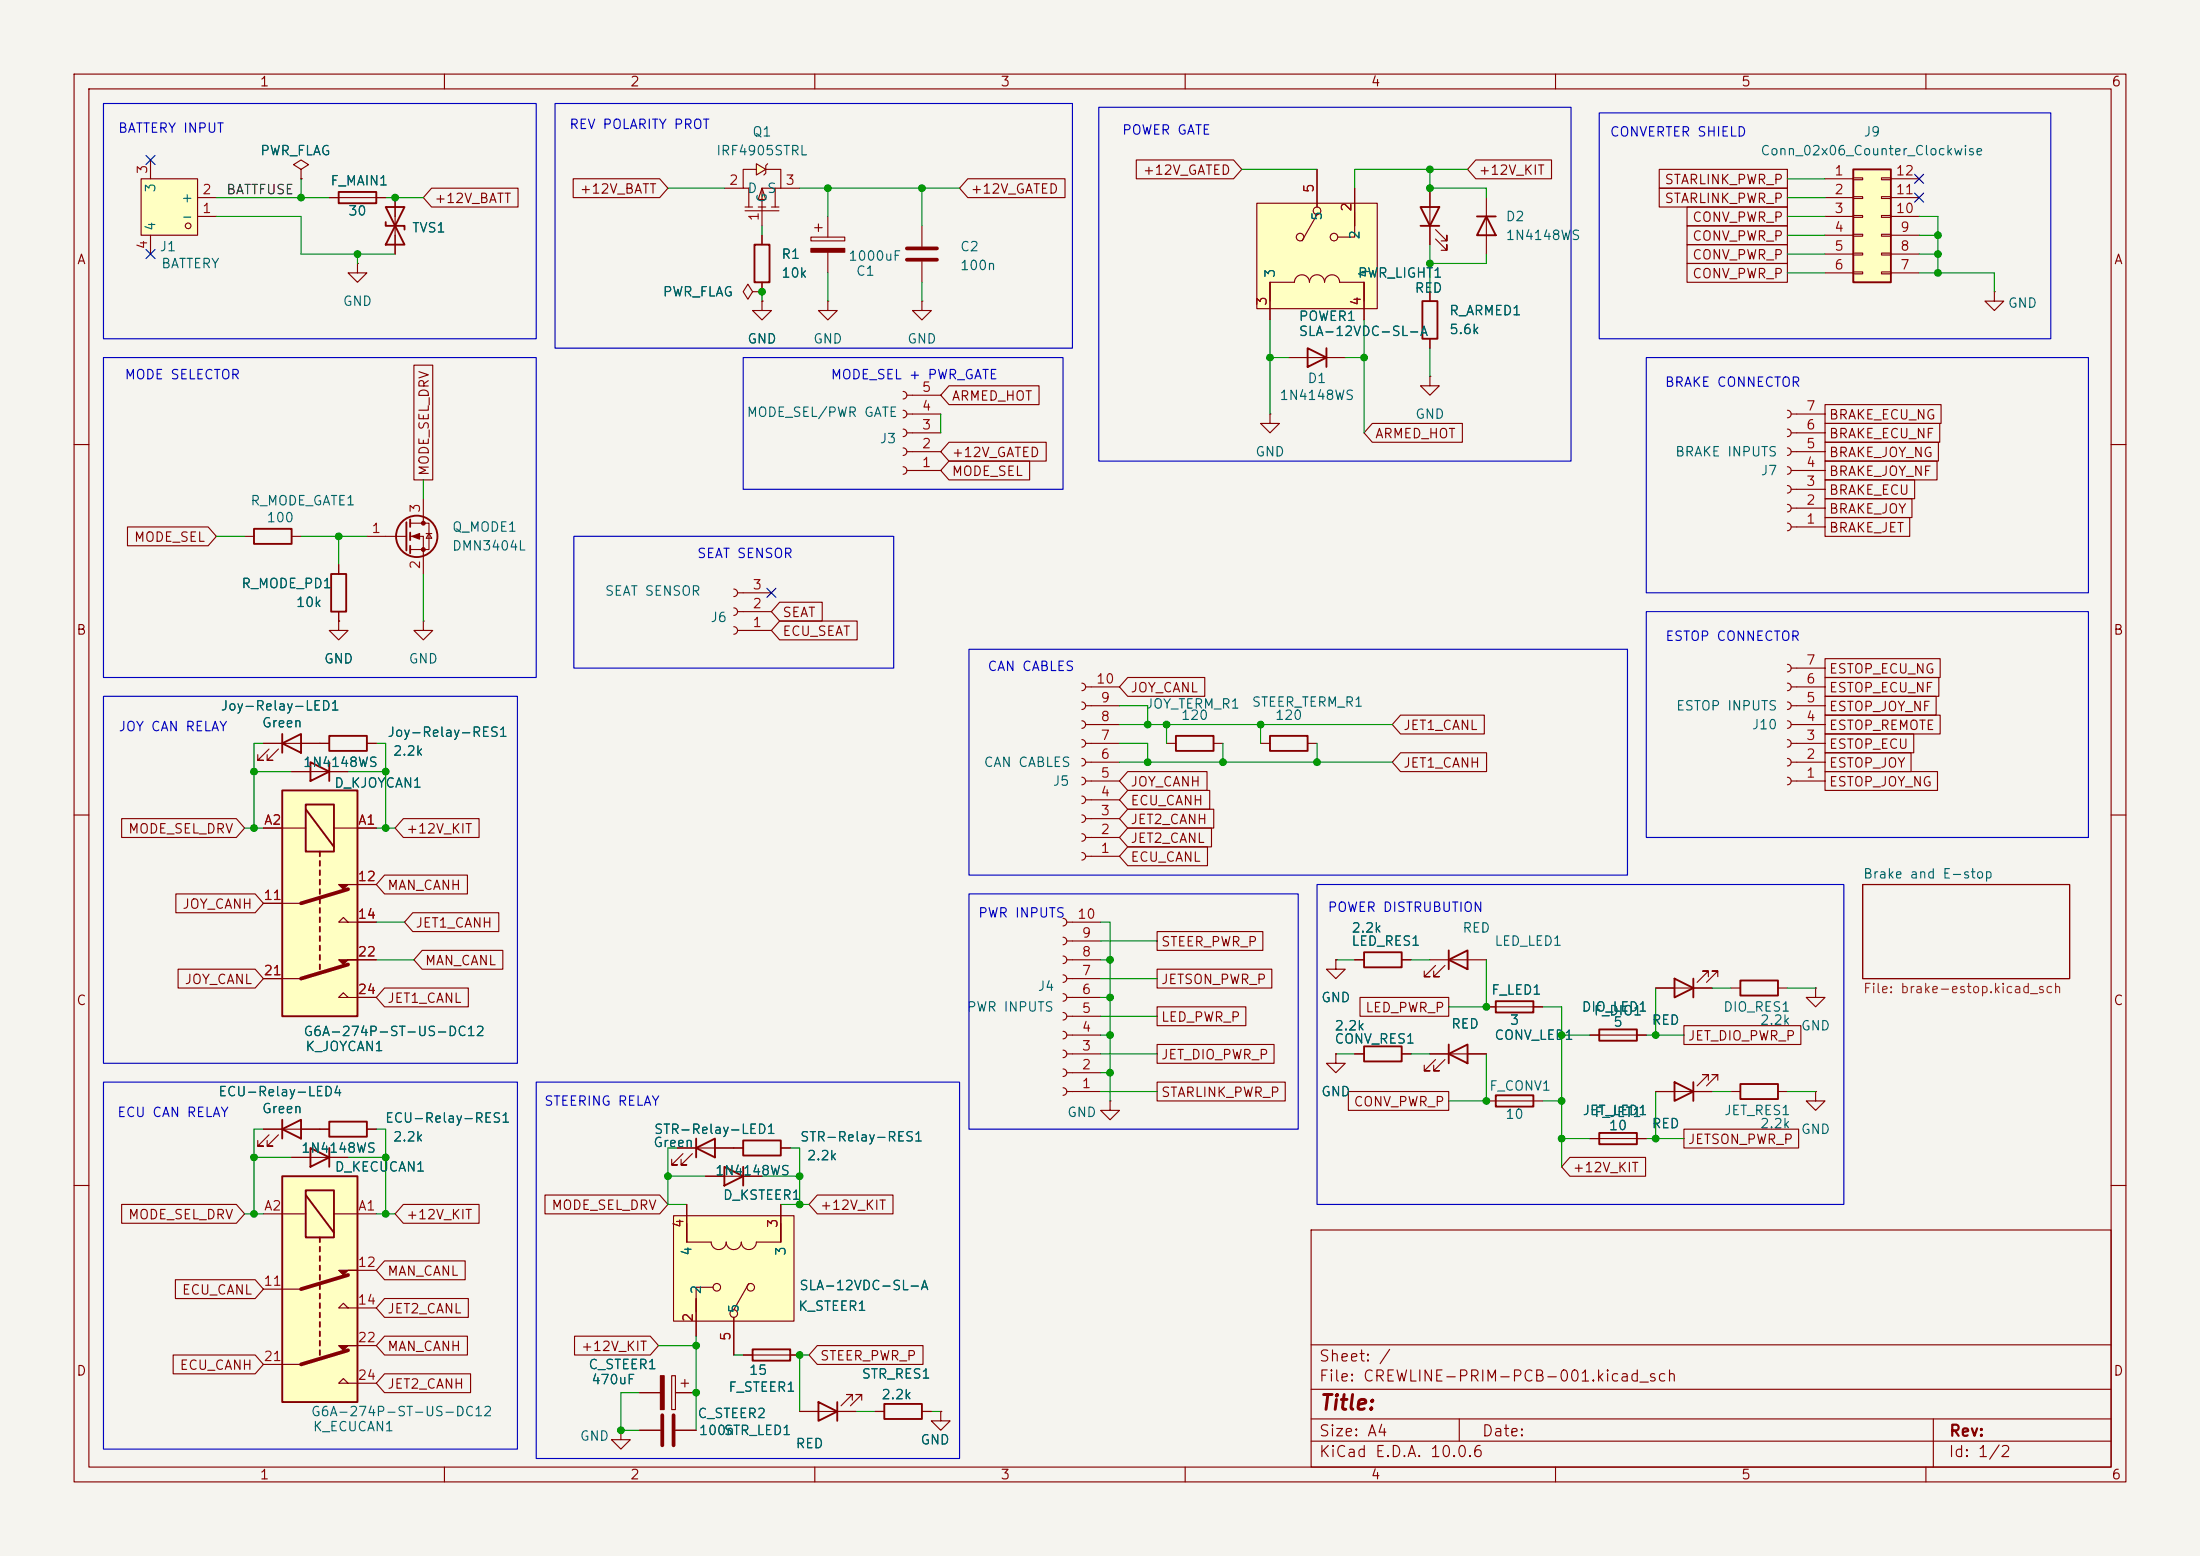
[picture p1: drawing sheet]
<svg xmlns="http://www.w3.org/2000/svg" width="297mm" height="210mm" viewBox="0 0 297 210" stroke-linecap="round" stroke-linejoin="round" font-family="sans-serif">
<path d="M0 0h297v210h-297z" fill="#f5f4ef" stroke="#f5f4ef" stroke-width=".14"/>
<g fill="none" stroke="#840000" stroke-width=".15">
<path d="M10 10h277v190h-277zM12 12h273v186h-273zM60 10v2M110 10v2M160 10v2M210 10v2M260 10v2M193 39.4v1.2M171.4 55.9v1.3h1.3l-1.3 1.2-1.2-1.2h1.2M171.4 55.9h.1M174 48.3h7.6M193 50.8v1.3h1.3l-1.3 1.2-1.2-1.2h1.2"/>
<path d="M193 50.8h.1M193 45.7v1.3M241.3 57.9a.51 .51 0 0 1 .5 .5 .51 .51 0 0 1-.5 .5M241.3 55.4a.51 .51 0 0 1 .5 .5 .51 .51 0 0 1-.5 .5M241.8 58.4h4.6M241.8 55.9h4.6M10 60h2M241.3 70.6a.51 .51 0 0 1 .5 .5 .51 .51 0 0 1-.5 .5M241.3 68.1a.51 .51 0 0 1 .5 .5 .51 .51 0 0 1-.5 .5M241.3 65.5a.51 .51 0 0 1 .5 .5 .51 .51 0 0 1-.5 .5M241.3 63a.51 .51 0 0 1 .5 .5 .51 .51 0 0 1-.5 .5M241.3 60.5a.51 .51 0 0 1 .5 .5 .51 .51 0 0 1-.5 .5"/>
<path d="M241.8 71.1h4.6M241.8 68.6h4.6M241.8 66h4.6M241.8 63.5h4.6M241.8 61h4.6M285 60h2M10 110h2M43.2 100.3h1.2M49.5 100.3h1.3M251.5 119.4h27.9v12.7h-27.9zM285 110h2M223.5 133.4h7.6"/>
<path d="M230.6 131.8v-.7h-.7h.7l-1.5 1.5M231.9 131.8v-.7h-.8h.8l-1.5 1.5M180.3 142.2v1.3h1.3l-1.3 1.3-1.2-1.3h1.2M180.3 142.2h.1M214.6 153.7h7.6M223.5 147.3h7.6M230.6 145.8v-.8h-.7h.7l-1.5 1.6M231.9 145.8v-.8h-.8h.8l-1.5 1.6M233.7 147.3h1.2M240 147.3h1.3M245.1 147.3v1.3h1.3l-1.3 1.3-1.3-1.3h1.3M245.1 147.3h.1"/>
<path d="M10 160h2M177 166h108v32h-108zM285 160h2M60 198v2M110 198v2M160 198v2M177 194.5h108M177 191.5h108M177 187.5h108M177 181.5h108M197 191.5v3M210 198v2"/>
<path d="M260 198v2M261 191.5v6.5"/>
</g>
<path d="M176.5 47l2.6 1.3-2.6 1.2zM179.1 47v2.5M192 40.6h2.1v5.1h-2.1zM44.4 99.3h5.1v2h-5.1zM226.1 132.1l2.5 1.3-2.5 1.2zM228.6 132.1v2.5M215.9 152.9h5.1v1.5h-5.1zM226.1 146.1l2.5 1.2-2.5 1.3zM228.6 146.1v2.5M234.9 146.3h5.1v2h-5.1z" fill="none" stroke="#840000" stroke-width=".25"/>
<path d="M38.1 158.8h10.2v30.4h-10.2z" fill="#ffffc2"/>
<g fill="none" stroke="#840000" stroke-width=".25">
<path d="M158.7 99.3h5.1v2h-5.1zM195.6 129.5l2.5-1.2v2.5zM195.6 128.3v2.5M201.9 135.1h5.1v1.6h-5.1zM38.1 158.8h10.2v30.4h-10.2zM38.1 152.4l2.5-1.3v2.6zM38.1 151.1v2.6M41.9 154.9l2.5 1.3-2.5 1.3zM44.4 154.9v2.6M195.6 142.2l2.5-1.2v2.5zM195.6 141v2.5M201.9 147.8h5.1v1.6h-5.1z"/>
<path d="M41.3 160.7h3.8v6.3h-3.8zM41.3 161.3l3.8 5.1M43.2 167v.6M43.2 168.3v.6M43.2 169.5v.7M43.2 170.8v.7M43.2 172.1v.6M43.2 173.4v.6M43.2 174.6v.7M43.2 175.9v.6M43.2 177.2v.6M43.2 178.4v.7"/>
<path d="M43.2 179.7v.6M43.2 181v.6M43.2 182.2v.7M101.6 182.1h5.1v1.5h-5.1zM119.4 189.5h5.1v2h-5.1z"/>
</g>
<g fill="none" stroke="#840000" stroke-width=".15">
<path d="M157.5 100.3h1.2M163.8 100.3h1.3M193 129.5h7.7M193.8 130.3l-1.5 1.5h.7h-.7v-.7M195.1 130.3l-1.6 1.5h.8h-.8v-.7M200.7 135.9h7.6M35.6 152.4h7.6M36.3 153.2l-1.5 1.5h.8h-.8v-.8M37.6 153.2l-1.5 1.5h.7h-.7v-.8M39.4 156.2h7.6M193 142.2h7.7M193.8 143l-1.5 1.5h.7h-.7v-.7"/>
<path d="M195.1 143l-1.6 1.5h.8h-.8v-.7M200.7 148.6h7.6M35.6 163.8h5.7M35.6 174h5M45.1 163.8h5.7M47 176.5l-.6-.6-.7 .6h5.1M48.3 171.5h2.5M35.6 184.2h5M47 186.7l-.6-.6-.7 .6h5.1M48.3 181.6h2.5M86.4 188h2.8M90.7 185.7h.5v4.5h-.5z"/>
<path d="M91.2 188h2.8M91.9 186.7h1.1M92.5 186.2v1M100.3 182.9h7.6M118.1 190.5h1.3M124.5 190.5h1.2M127 190.5v1.3h1.3l-1.3 1.2-1.3-1.2h1.3M127 190.5h.1"/>
</g>
<g fill="#840000" stroke="#840000" stroke-width=".15">
<path d="M45.7 171.5h2.6h-1.3l-.6 .6z"/>
<path d="M45.7 181.6h2.6h-1.3l-.6 .6z"/>
<path d="M89.2 185.7h.5v4.5h-.5z"/>
</g>
<path d="M47 172.1l-6.4 1.9M47 182.2l-6.4 2" fill="none" stroke="#840000" stroke-width=".51"/>
<path d="M90.9 164.1h16.3v14.2h-16.3z" fill="#ffffc2"/>
<g fill="none" stroke="#840000" stroke-width=".15">
<path d="M214.6 139.7h7.6M91.4 154.9h7.7M92.2 155.7l-1.5 1.5h.7h-.7v-.7M93.5 155.7l-1.6 1.5h.8h-.8v-.7M95.2 158.8h7.7M90.9 164.1h16.3v14.2h-16.3zM92.7 165.1v2.5h3.3a1.01 1.01 0 0 0 1 1.1 1.01 1.01 0 0 0 1-1.1 1.02 1.02 0 0 0 1.1 1.1 1.02 1.02 0 0 0 1-1.1 1.01 1.01 0 0 0 1 1.1 1.01 1.01 0 0 0 1-1.1h3.3v-2.5M92.7 162.6v5M94 175.3v5M96.3 173.7h-2.3v3.3M99.1 177.8v5.1M101.1 173.2l-2 3.6"/>
<path d="M105.4 162.6v5"/>
<circle cx="96.8" cy="173.7" r=".51"/>
<circle cx="99.1" cy="177.3" r=".51"/>
<circle cx="101.4" cy="173.7" r=".51"/>
</g>
<path d="M215.9 138.9h5.1v1.6h-5.1zM94 154.9l2.5-1.2v2.5zM94 153.7v2.5M97.8 157.5l2.5 1.3-2.5 1.2zM100.3 157.5v2.5" fill="none" stroke="#840000" stroke-width=".25"/>
<path d="M169.7 27.4h16.2v14.3h-16.2z" fill="#ffffc2"/>
<g fill="none" stroke="#840000" stroke-width=".15">
<path d="M169.7 27.4h16.2v14.3h-16.2zM171.4 38.1v5.1M177.8 29l-2 3.5M177.8 22.9v5M182.9 28.7v3.3h-2.3M182.9 25.4v5.1M184.1 38.1v5.1M193 25.4v7.6M193.8 32.3l1.5 1.5v-.8v.8h-.7M193.8 31l1.5 1.5v-.7v.7h-.7M121.9 57.9a.51 .51 0 0 1 .5 .5 .51 .51 0 0 1-.5 .5M121.9 55.4a.51 .51 0 0 1 .5 .5 .51 .51 0 0 1-.5 .5"/>
<path d="M121.9 52.8a.51 .51 0 0 1 .5 .5 .51 .51 0 0 1-.5 .5M122.4 58.4h4.6M122.4 55.9h4.6M122.4 53.3h4.6M171.4 40.6v-2.5h3.3a1.01 1.01 0 0 1 1.1-1 1.01 1.01 0 0 1 1 1 1.02 1.02 0 0 1 1-1 1.02 1.02 0 0 1 1 1 1.01 1.01 0 0 1 1-1 1.01 1.01 0 0 1 1.1 1h3.2v2.5M121.9 63a.51 .51 0 0 1 .5 .5 .51 .51 0 0 1-.5 .5M121.9 60.5a.51 .51 0 0 1 .5 .5 .51 .51 0 0 1-.5 .5M122.4 63.5h4.6M122.4 61h4.6M146 99.8a.51 .51 0 0 1 .6 .5 .51 .51 0 0 1-.6 .5M146 97.3a.51 .51 0 0 1 .6 .5 .51 .51 0 0 1-.6 .5M146 94.7a.51 .51 0 0 1 .6 .6 .51 .51 0 0 1-.6 .5"/>
<path d="M146 92.2a.51 .51 0 0 1 .6 .5 .51 .51 0 0 1-.6 .5M146.6 97.8h4.5M146.6 95.3h4.5M146.6 92.7h4.5M241.3 99.8a.51 .51 0 0 1 .5 .5 .51 .51 0 0 1-.5 .5M241.3 97.3a.51 .51 0 0 1 .5 .5 .51 .51 0 0 1-.5 .5M241.3 94.7a.51 .51 0 0 1 .5 .6 .51 .51 0 0 1-.5 .5M241.3 92.2a.51 .51 0 0 1 .5 .5 .51 .51 0 0 1-.5 .5M241.3 89.7a.51 .51 0 0 1 .5 .5 .51 .51 0 0 1-.5 .5M241.8 97.8h4.6M241.8 95.3h4.6M241.8 92.7h4.6"/>
<path d="M241.8 90.2h4.6M35.6 100.3h7.6M36.3 101.1l-1.5 1.5h.8h-.8v-.7M37.6 101.1l-1.5 1.5h.7h-.7v-.7M146 115.1a.51 .51 0 0 1 .6 .5 .51 .51 0 0 1-.6 .5M146 112.5a.51 .51 0 0 1 .6 .5 .51 .51 0 0 1-.6 .5M146 110a.51 .51 0 0 1 .6 .5 .51 .51 0 0 1-.6 .5M146 107.4a.51 .51 0 0 1 .6 .6 .51 .51 0 0 1-.6 .5M146 104.9a.51 .51 0 0 1 .6 .5 .51 .51 0 0 1-.6 .5M146 102.4a.51 .51 0 0 1 .6 .5 .51 .51 0 0 1-.6 .5M146.6 100.3h4.5M146.6 115.6h4.5"/>
<path d="M146.6 113h4.5M146.6 110.5h4.5M146.6 108h4.5M146.6 105.4h4.5M146.6 102.9h4.5M170.2 100.3h1.2M176.5 100.3h1.3M241.3 104.9a.51 .51 0 0 1 .5 .5 .51 .51 0 0 1-.5 .5M241.3 102.4a.51 .51 0 0 1 .5 .5 .51 .51 0 0 1-.5 .5M241.8 100.3h4.6M241.8 105.4h4.6M241.8 102.9h4.6"/>
<path d="M143.5 139.2a.51 .51 0 0 1 .5 .5 .51 .51 0 0 1-.5 .5M143.5 136.7a.51 .51 0 0 1 .5 .5 .51 .51 0 0 1-.5 .5M143.5 134.1a.51 .51 0 0 1 .5 .5 .51 .51 0 0 1-.5 .5M143.5 131.6a.51 .51 0 0 1 .5 .5 .51 .51 0 0 1-.5 .5M143.5 129a.51 .51 0 0 1 .5 .5 .51 .51 0 0 1-.5 .5M143.5 126.5a.51 .51 0 0 1 .5 .5 .51 .51 0 0 1-.5 .5M143.5 124a.51 .51 0 0 1 .5 .5 .51 .51 0 0 1-.5 .5M144 129.5h4.6M144 139.7h4.6M144 137.2h4.6M144 134.6h4.6M144 132.1h4.6"/>
<path d="M144 127h4.6M144 124.5h4.6M182.9 129.5h1.2M189.2 129.5h1.3M99.1 154.9h1.2M105.4 154.9h1.3M143.5 146.8a.51 .51 0 0 1 .5 .5 .51 .51 0 0 1-.5 .5M143.5 144.3a.51 .51 0 0 1 .5 .5 .51 .51 0 0 1-.5 .5M143.5 141.7a.51 .51 0 0 1 .5 .5 .51 .51 0 0 1-.5 .5M144 147.3h4.6M144 144.8h4.6M144 142.2h4.6"/>
<path d="M107.9 190.5h7.7M115.1 189v-.8h-.8h.8l-1.6 1.5M116.3 189v-.8h-.7h.7l-1.5 1.5"/>
<circle cx="175.5" cy="32" r=".51"/>
<circle cx="177.8" cy="28.5" r=".51"/>
<circle cx="180.1" cy="32" r=".51"/>
</g>
<path d="M191.8 27.9h2.5l-1.3 2.6zM191.8 30.5h2.5M38.1 99.1v2.5M171.4 99.3h5.1v2h-5.1zM38.1 100.3l2.5-1.2v2.5zM184.1 128.5h5.1v2.1h-5.1zM100.3 153.9h5.1v2.1h-5.1zM110.5 189.2l2.5 1.3-2.5 1.3zM113 189.2v2.6" fill="none" stroke="#840000" stroke-width=".25"/>
<g fill="#ffffc2">
<path d="M102.9 25.4l.5 1.5h-1z"/>
<path d="M102.1 22.1l1.3 .8-1.3 .7z"/>
</g>
<g fill="none" stroke="#840000" stroke-width=".15">
<path d="M44.4 26.7h7.7M48.3 35.6v1.2h1.2l-1.2 1.3-1.3-1.3h1.3M48.3 35.6h.1M53.3 26.7v7.6M97.8 25.4h2.5M100.6 28.5h4.6M100.6 27.9h1M102.1 22.9h-1.8v2.5h.8v2.5M102.1 22.1l1.3 .8-1.3 .7zM102.4 27.9h1M102.9 25.4l.5 1.5h-1zM103.4 22.9h2v2.5"/>
<path d="M103.6 22.1l-.2 .3v1l-.3 .2M104.1 27.9h1.1M104.7 25.4v2.5M105.4 25.4h-2.5v5.1M105.4 25.4h2.5M124.5 30.5v2.8M124.5 35.3v2.8M102.9 40.6v1.3h1.2l-1.2 1.3-1.3-1.3h1.3M102.9 40.6h.1M124.5 40.6v1.3h1.2l-1.2 1.3-1.3-1.3h1.3M124.5 40.6h.1M45.7 76.2v1.3"/>
<path d="M49.5 72.4h5.4M55.4 70.6h2.5v3.6h-2.5M55.4 72.4h1.7v5.1M57.1 67.3v3.3M57.5 72h.8M57.9 72l.4 .6h-.8zM45.7 83.8v1.3h1.3l-1.3 1.3-1.3-1.3h1.3M45.7 83.8h.1M45.7 82.6v1.2M57.1 83.8v1.3h1.3l-1.3 1.3-1.2-1.3h1.2M57.1 83.8h.1M86.4 193h2.8"/>
<path d="M91.2 193h2.8"/>
</g>
<g fill="none" stroke="#840000" stroke-width=".25">
<path d="M45.7 25.9h5.1v1.5h-5.1zM52.1 27.9h2.5l-2.5 5.1h2.5zM52.1 30v.5h2.5v.5M44.7 77.5h2v5.1h-2zM54.9 70.5v3.8M55.4 70.1v1M55.4 71.9v1M55.4 73.7v1"/>
<circle cx="56.3" cy="72.4" r="2.79"/>
</g>
<g fill="#840000" stroke="#840000" stroke-width=".15">
<path d="M55.6 72.4l1-.4v.8z"/>
<circle cx="57.1" cy="70.6" r=".25"/>
<circle cx="57.1" cy="74.2" r=".25"/>
</g>
<path d="M122.4 33.5h4.1M122.4 35.1h4.1M89.4 191v4.1M90.9 191v4.1" fill="none" stroke="#840000" stroke-width=".51"/>
<path d="M19 24.1h7.7v7.7h-7.7z" fill="#ffffc2"/>
<g fill="none" stroke="#840000" stroke-width=".15">
<path d="M19 24.1h7.7v7.7h-7.7zM20.3 21.6v2.5M20.3 31.8v2.5M26.7 29.2h2.5M26.7 26.7h2.5M40.6 22.9l1.1-.7-1.1-.6-1 .6 1 .7v1.2M40.6 24.1h.1M200.7 26.7v7.6M269.2 39.4v1.2h1.3l-1.3 1.3-1.2-1.3h1.2M269.2 39.4h.1M33 72.4h1.3M39.4 72.4h1.2"/>
<path d="M99.1 79.5a.51 .51 0 0 1 .5 .5 .51 .51 0 0 1-.5 .5M99.1 84.6a.51 .51 0 0 1 .5 .5 .51 .51 0 0 1-.5 .5M99.1 82a.51 .51 0 0 1 .5 .6 .51 .51 0 0 1-.5 .5M99.6 85.1h4.5M99.6 82.6h4.5M99.6 80h4.5M39.4 104.1h7.6M233.7 133.4h1.2M240 133.4h1.3M43.2 152.4h1.2M49.5 152.4h1.3M182.9 142.2h1.2"/>
<path d="M189.2 142.2h1.3"/>
<circle cx="25.4" cy="30.5" r=".38"/>
</g>
<path d="M199.4 29.2h2.5M200.7 29.2l1.2 2.6h-2.5zM34.3 71.4h5.1v2h-5.1zM41.9 102.9l2.5 1.2-2.5 1.3zM44.4 102.9v2.5M234.9 132.3h5.1v2.1h-5.1zM44.4 151.4h5.1v2h-5.1zM184.1 141.2h5.1v2.1h-5.1z" fill="none" stroke="#840000" stroke-width=".25"/>
<path d="M250.2 22.9h5.1v15.2h-5.1z" fill="#ffffc2"/>
<path d="M250.2 22.9h5.1v15.2h-5.1z" fill="none" stroke="#840000" stroke-width=".25"/>
<g fill="none" stroke="#840000" stroke-width=".15">
<path d="M246.4 24.1h3.8M246.4 26.7h3.8M246.4 29.2h3.8M246.4 31.8h3.8M246.4 34.3h3.8M246.4 36.8h3.8M250.2 24h1.3v.3h-1.3zM250.2 26.5h1.3v.3h-1.3zM250.2 29.1h1.3v.2h-1.3zM250.2 31.6h1.3v.3h-1.3zM250.2 34.2h1.3v.2h-1.3zM250.2 36.7h1.3v.3h-1.3z"/>
<path d="M254 24h1.3v.3h-1.3zM254 26.5h1.3v.3h-1.3zM254 29.1h1.3v.2h-1.3zM254 31.6h1.3v.3h-1.3zM254 34.2h1.3v.2h-1.3zM254 36.7h1.3v.3h-1.3zM255.3 24.1h3.8M255.3 26.7h3.8M255.3 29.2h3.8M255.3 31.8h3.8M255.3 34.3h3.8M255.3 36.8h3.8"/>
<path d="M245.1 133.4v1.2h1.3l-1.3 1.3-1.3-1.3h1.3M245.1 133.4h.1"/>
</g>
<path d="M38.1 106.7h10.2v30.5h-10.2z" fill="#ffffc2"/>
<g fill="none" stroke="#840000" stroke-width=".25">
<path d="M101.9 33h2v5.1h-2zM38.1 106.7h10.2v30.5h-10.2zM41.3 108.6h3.8v6.3h-3.8zM41.3 109.2l3.8 5.1M43.2 114.9v.7M43.2 116.2v.6M43.2 117.5v.6M43.2 118.7v.7M43.2 120v.7M43.2 121.3v.6M43.2 122.6v.6M43.2 123.8v.7"/>
<path d="M43.2 125.1v.6M43.2 126.4v.6M43.2 127.6v.7M43.2 128.9v.6M43.2 130.2v.6"/>
</g>
<g fill="none" stroke="#840000" stroke-width=".15">
<path d="M40.6 24.1h.1M44.4 26.7h1.3M50.8 26.7h1.3M53.3 26.7v2.5M53.3 31.8v2.5M58.3 25.4h11.6v2.5h-11.6l-1.2-1.2zM77.4 24.1h11.7l1.1 1.3-1.1 1.3h-11.7zM101.6 39.4l-.6-1-.7 1 .7 1 .6-1h1.3M102.9 39.4h.1M102.9 31.8v1.2M102.9 38.1v1.3M109.5 32h4.5v.5h-4.5z"/>
<path d="M110 30.7h1M110.5 30.2v1M111.8 29.2v2.8M111.8 34v2.8M130.7 24.1h13.1v2.6h-13.1l-1.2-1.3zM153.4 21.6h13.1l1.1 1.3-1.1 1.2h-13.1zM171.4 38.1v5.1M177.8 22.9v5M182.9 25.4v5.1M184.1 38.1v5.1M193 25.4v2.5M193 30.5v2.5"/>
<path d="M193 39.4v1.2M199.2 21.6h10.3v2.5h-10.3l-1.1-1.2zM224 25.4h17.3v2.5h-17.3zM224 22.9h17.3v2.5h-17.3zM227.7 30.5h13.6v2.5h-13.6zM227.7 27.9h13.6v2.6h-13.6zM227.7 35.6h13.6v2.5h-13.6zM227.7 33h13.6v2.6h-13.6zM55.9 49.3h2.5v15.5h-2.5zM102.9 40.6h.1M111.8 40.6v1.3h1.2l-1.2 1.3-1.3-1.3h1.3M111.8 40.6h.1"/>
<path d="M128.1 59.7h13.1v2.5h-13.1l-1.1-1.2zM128.1 52.1h12.2v2.5h-12.2l-1.1-1.3zM185.3 57.1h12.1v2.6h-12.1l-1.2-1.3zM193 45.7v1.3M246.4 57.1h15.5v2.6h-15.5zM246.4 59.7h15.3v2.5h-15.3zM246.4 54.6h15.6v2.6h-15.6zM17.2 71.1h10.9l1.1 1.3-1.1 1.3h-10.9zM45.7 76.2v1.3M128.1 62.2h10.9v2.6h-10.9l-1.1-1.3zM246.4 69.8h11.4v2.6h-11.4zM246.4 62.2h15.1v2.6h-15.1z"/>
<path d="M246.4 67.3h11.7v2.6h-11.7zM246.4 64.8h12.1v2.5h-12.1zM45.7 83.8h.1M45.7 82.6v1.2M105.3 83.8h10.4v2.6h-10.4l-1.2-1.3zM105.3 81.3h5.7v2.5h-5.7l-1.2-1.2zM152.2 91.4h10.4v2.6h-10.4l-1.1-1.3zM189.1 96.5h11.3v2.6h-11.3l-1.1-1.3zM246.4 96.5h15.5v2.6h-15.5zM246.4 94h15v2.5h-15zM246.4 88.9h15.5v2.5h-15.5zM246.4 91.4h15.3v2.6h-15.3z"/>
<path d="M246.4 99.1h12v2.5h-12zM16.4 110.5h15.5l1.1 1.3-1.1 1.2h-15.5zM35.6 111.8h5.7M35.6 100.3h2.5M39.4 104.1h2.5M40.6 100.3h3.8M44.4 104.1h2.6M45.1 111.8h5.7M48.3 119.4h2.5M49.5 100.3h1.3M51.9 118.1h11.2v2.6h-11.2l-1.1-1.3zM54.5 110.5h10.2v2.5h-10.2l-1.2-1.2z"/>
<path d="M152.2 114.3h10.8v2.5h-10.8l-1.1-1.2zM152.2 104.1h10.7v2.6h-10.7l-1.1-1.3zM152.2 106.7h11.1v2.5h-11.1l-1.1-1.2zM152.2 111.8h11.4v2.5h-11.4l-1.1-1.3zM152.2 109.2h11.7v2.6h-11.7l-1.1-1.3zM189.1 101.6h11.6v2.5h-11.6l-1.1-1.2zM246.4 101.6h11.6v2.5h-11.6zM246.4 104.1h15.2v2.6h-15.2zM23.7 120.6h10.7l1.2 1.3-1.2 1.3h-10.7zM24 130.8h10.4l1.2 1.3-1.2 1.3h-10.4zM35.6 121.9h5M35.6 132.1h5"/>
<path d="M47 124.5l-.6-.7-.7 .7h5.1M47 134.6l-.6-.6-.7 .6h5.1M48.3 129.5h2.5M51.9 133.3h11.3v2.6h-11.3l-1.1-1.3zM55.7 123.2h11.6v2.5h-11.6l-1.1-1.2zM57 128.3h10.9v2.5h-10.9l-1.1-1.3zM156.2 130.8h15.5v2.6h-15.5zM156.2 125.7h14.3v2.6h-14.3zM156.2 135.9h12v2.5h-12zM180.3 129.5v1.3h1.3l-1.3 1.3-1.2-1.3h1.2M180.3 129.5h.1M182.9 129.5h1.2"/>
<path d="M183.6 134.6h12v2.6h-12zM189.2 129.5h1.3M200.7 135.9h1.2M207 135.9h1.3M214.6 139.7h1.3M221 139.7h1.2M223.5 133.4h2.6M227.3 138.4h15.8v2.6h-15.8zM228.6 133.4h2.5M35.6 152.4h2.5M39.4 156.2h2.5M40.6 152.4h3.8"/>
<path d="M44.4 156.2h2.6M49.5 152.4h1.3M91.4 154.9h2.6M95.2 158.8h2.6M96.5 154.9h3.8M100.3 158.8h2.6M105.4 154.9h1.3M149.9 148.6v1.3h-1.3l1.3 1.2 1.2-1.2h-1.2M149.9 148.6h.1M156.2 146h17.3v2.6h-17.3zM156.2 141h15.8v2.5h-15.8zM180.3 142.2h.1"/>
<path d="M182 147.3h13.6v2.6h-13.6zM182.9 142.2h1.2M189.2 142.2h1.3M193 142.2h2.6M198.1 142.2h2.6M211.9 156.2h10.3v2.6h-10.3l-1.1-1.3zM214.6 153.7h1.3M221 153.7h1.2M223.5 147.3h2.6M227.3 152.4h15.5v2.5h-15.5zM228.6 147.3h2.5M16.4 162.6h15.5l1.1 1.2-1.1 1.3h-15.5z"/>
<path d="M23.7 172.7h10.7l1.2 1.3-1.2 1.3h-10.7zM51.9 175.3h11.3v2.5h-11.3l-1.1-1.3zM51.9 170.2h10.9v2.5h-10.9l-1.1-1.2zM54.5 162.6h10.2v2.5h-10.2l-1.2-1.3zM73.6 161.3h15.5l1.1 1.3-1.1 1.2h-15.5zM92.7 162.6v5M94 175.3v5M99.1 177.8v5.1M105.4 162.6v5M110.3 161.3h10.3v2.5h-10.3l-1.1-1.2zM23.4 182.9h11l1.2 1.3-1.2 1.2h-11zM51.9 185.4h11.6v2.6h-11.6l-1.1-1.3z"/>
<path d="M51.9 180.3h11.2v2.6h-11.2l-1.1-1.3zM77.6 180.3h10.2l1.1 1.3-1.1 1.3h-10.2zM83.8 193v1.3h1.3l-1.3 1.3-1.3-1.3h1.3M83.8 193h.1M86.4 188h2.8M86.4 193h2.8M91.2 188h2.8M91.2 193h2.8M100.3 182.9h1.3M106.7 182.9h1.2M107.9 190.5h2.6M110.3 181.6h14.3v2.6h-14.3l-1.1-1.3z"/>
<path d="M113 190.5h2.6M118.1 190.5h1.3M124.5 190.5h1.2M127 190.5h.1"/>
</g>
<g fill="#840000" stroke="#840000" stroke-width=".15">
<path d="M45.7 119.4h2.6h-1.3l-.6 .6z"/>
<path d="M45.7 129.5h2.6h-1.3l-.6 .7z"/>
<path d="M109.5 33.5h4.5v.5h-4.5z"/>
</g>
<path d="M47 120l-6.4 1.9M47 130.2l-6.4 1.9" fill="none" stroke="#840000" stroke-width=".51"/>
<g fill="none" stroke="#009600" stroke-width=".15">
<path d="M29.2 29.2h11.4v5.1h12.7M29.2 26.7h15.2M40.6 24.1v2.6M48.3 34.3v1.3M52.1 26.7h5M90.2 25.4h7.6M102.9 30.5v1.3M102.9 39.4v1.2M107.9 25.4h21.6M111.8 25.4v3.8M111.8 36.8v3.8M124.5 25.4v5.1"/>
<path d="M124.5 38.1v2.5M167.6 22.9h10.2M193 22.9v2.5h7.7v1.3M193 33v6.4M198.1 22.9h-15.2v2.5M200.7 34.3v1.3h-7.7M241.3 34.3h5.1M241.3 26.7h5.1M241.3 29.2h5.1M241.3 31.8h5.1M241.3 36.8h5.1M241.3 24.1h5.1"/>
<path d="M259.1 34.3h2.5M259.1 29.2h2.5v7.6M259.1 31.8h2.5M259.1 36.8h10.1v2.6M127 55.9v2.5M171.4 48.3h2.6M171.4 43.2v12.7M181.6 48.3h2.5M184.1 43.2v15.2M193 47v3.8M29.2 72.4h3.8M40.6 72.4h8.9"/>
<path d="M45.7 72.4v3.8M57.1 64.8v2.5M57.1 77.5v6.3M151.1 95.3h3.8v2.5M151.1 97.8h36.9M157.5 97.8v2.5M170.2 97.8v2.5M33 111.8h2.6M34.3 104.1h5.1M35.6 100.3h-1.3v11.5M47 104.1h5.1M50.8 100.3h1.3v11.5"/>
<path d="M50.8 111.8h2.5M151.1 100.3h3.8v2.6M151.1 102.9h36.9M165.1 100.3v2.6M177.8 100.3v2.6M50.8 129.5h5.1M50.8 124.5h3.8M148.6 129.5h1.3M148.6 124.5h1.3v24.1M148.6 139.7h1.3M148.6 132.1h7.6M148.6 137.2h7.6"/>
<path d="M148.6 134.6h1.3M148.6 127h7.6M180.3 129.5h2.6M190.5 129.5h2.5M200.7 129.5v6.4h-5.1M208.3 135.9h2.5v21.6M210.8 139.7h3.8M222.2 139.7h5.1M223.5 133.4v6.3M231.1 133.4h2.6M241.3 133.4h3.8M34.3 156.2h5.1"/>
<path d="M35.6 152.4h-1.3v11.4M47 156.2h5.1M50.8 152.4h1.3v11.4M90.2 158.8h5M91.4 154.9h-1.2v7.7h2.5M102.9 158.8h5M106.7 154.9h1.2v7.7M148.6 142.2h7.6M148.6 144.8h1.3M148.6 147.3h7.6M180.3 142.2h2.6M190.5 142.2h2.5"/>
<path d="M200.7 142.2v6.4h-5.1M208.3 148.6h2.5M210.8 153.7h3.8M222.2 153.7h5.1M223.5 147.3v6.4M231.1 147.3h2.6M241.3 147.3h3.8M33 163.8h2.6M50.8 163.8h2.5M105.4 162.6h3.8M86.4 188h-2.6v5h2.6M88.9 181.6h5.1"/>
<path d="M94 180.3v12.7M99.1 182.9h1.2M109.2 182.9h-1.3v7.6M115.6 190.5h2.5M125.7 190.5h1.3"/>
</g>
<path d="M19.7 33.7l1.2 1.2M19.7 21l1.2 1.2M20.9 33.7l-1.2 1.2M20.9 21l-1.2 1.2M258.5 26.1l1.2 1.2M258.5 23.5l1.2 1.2M259.7 26.1l-1.2 1.2M259.7 23.5l-1.2 1.2M103.5 79.4l1.2 1.2M104.7 79.4l-1.2 1.2" fill="none" stroke="#000084" stroke-width=".15"/>
<g fill="none" stroke="#0000c2" stroke-width=".15">
<path d="M14 14h58.4v31.7h-58.4zM74.9 14h69.9v33h-69.9zM148.3 14.5h63.8v47.7h-63.8zM215.9 15.2h61v30.5h-61zM14 48.3h58.4v43.1h-58.4zM100.3 48.3h43.2v17.7h-43.2zM222.2 48.3h59.7v31.7h-59.7zM77.5 72.4h43.1v17.8h-43.1zM14 94h55.8v49.5h-55.8zM130.8 87.6h88.9v30.5h-88.9zM222.2 82.6h59.7v30.4h-59.7zM177.8 119.4h71.1v43.2h-71.1z"/>
<path d="M130.8 120.7h44.5v31.7h-44.5zM14 146.1h55.8v49.5h-55.8zM72.4 146.1h57.1v50.8h-57.1z"/>
</g>
<g fill="#009600" stroke="#009600" stroke-width=".14">
<circle cx="149.9" cy="144.8" r=".46"/>
<circle cx="149.9" cy="134.6" r=".46"/>
<circle cx="149.9" cy="139.7" r=".46"/>
<circle cx="149.9" cy="129.5" r=".46"/>
<circle cx="223.5" cy="139.7" r=".46"/>
<circle cx="210.8" cy="139.7" r=".46"/>
<circle cx="200.7" cy="135.9" r=".46"/>
<circle cx="261.6" cy="31.8" r=".46"/>
<circle cx="261.6" cy="34.3" r=".46"/>
<circle cx="261.6" cy="36.8" r=".46"/>
<circle cx="200.7" cy="148.6" r=".46"/>
<circle cx="184.1" cy="48.3" r=".46"/>
<circle cx="171.4" cy="48.3" r=".46"/>
<circle cx="193" cy="22.9" r=".46"/>
<circle cx="193" cy="25.4" r=".46"/>
<circle cx="193" cy="35.6" r=".46"/>
<circle cx="154.9" cy="97.8" r=".46"/>
<circle cx="154.9" cy="102.9" r=".46"/>
<circle cx="165.1" cy="102.9" r=".46"/>
<circle cx="177.8" cy="102.9" r=".46"/>
<circle cx="157.5" cy="97.8" r=".46"/>
<circle cx="170.2" cy="97.8" r=".46"/>
<circle cx="210.8" cy="153.7" r=".46"/>
<circle cx="210.8" cy="148.6" r=".46"/>
<circle cx="223.5" cy="153.7" r=".46"/>
<circle cx="45.7" cy="72.4" r=".46"/>
<circle cx="48.3" cy="34.3" r=".46"/>
<circle cx="124.5" cy="25.4" r=".46"/>
<circle cx="111.8" cy="25.4" r=".46"/>
<circle cx="102.9" cy="39.4" r=".46"/>
<circle cx="90.2" cy="158.8" r=".46"/>
<circle cx="34.3" cy="156.2" r=".46"/>
<circle cx="52.1" cy="156.2" r=".46"/>
<circle cx="52.1" cy="163.8" r=".46"/>
<circle cx="34.3" cy="163.8" r=".46"/>
<circle cx="34.3" cy="104.1" r=".46"/>
<circle cx="34.3" cy="111.8" r=".46"/>
<circle cx="52.1" cy="104.1" r=".46"/>
<circle cx="52.1" cy="111.8" r=".46"/>
<circle cx="94" cy="181.6" r=".46"/>
<circle cx="94" cy="188" r=".46"/>
<circle cx="107.9" cy="182.9" r=".46"/>
<circle cx="83.8" cy="193" r=".46"/>
<circle cx="107.9" cy="162.6" r=".46"/>
<circle cx="107.9" cy="158.8" r=".46"/>
<circle cx="40.6" cy="26.7" r=".46"/>
<circle cx="53.3" cy="26.7" r=".46"/>
</g>
<text font-size="2" fill="#840000" x="178" y="190.8">Title:</text>
<g font-size="1.5" fill="#840000">
<text x="178" y="184.1">Sheet: /</text>
<text x="178" y="186.8">File: CREWLINE-PRIM-PCB-001.kicad_sch</text>
<text x="178" y="197">KiCad E.D.A. 10.0.6</text>
<text x="178" y="194.2">Size: A4</text>
<text x="200" y="194.2">Date:</text>
<text x="263" y="197">Id: 1/2</text>
<text x="263" y="194.2">Rev:</text>
</g>
<g font-size="1.3" fill="#840000">
<text x="35" y="12">1</text>
<text x="85" y="12">2</text>
<text x="135" y="12">3</text>
<text x="185" y="12">4</text>
<text x="235" y="12">5</text>
<text x="285" y="12">6</text>
<text x="154.2" y="23.9">+12V_GATED</text>
<text x="199.5" y="23.9">+12V_KIT</text>
<text x="58.6" y="27.7">+12V_BATT</text>
<text x="78.2" y="26.5">+12V_BATT</text>
<text x="130.9" y="26.5">+12V_GATED</text>
<text x="224.6" y="27.7">STARLINK_PWR_P</text>
<text x="224.6" y="25.2">STARLINK_PWR_P</text>
<text x="10.3" y="36">A</text>
<text x="228.4" y="32.8">CONV_PWR_P</text>
<text x="228.4" y="30.3">CONV_PWR_P</text>
<text x="228.4" y="35.3">CONV_PWR_P</text>
<text x="285.3" y="36">A</text>
<text x="228.4" y="37.9">CONV_PWR_P</text>
<text x="128.4" y="54.4">ARMED_HOT</text>
<text x="185.6" y="59.5">ARMED_HOT</text>
<text x="246.8" y="59.5">BRAKE_ECU_NF</text>
<text x="246.8" y="56.9">BRAKE_ECU_NG</text>
<text x="58.2" y="64.3" transform="rotate(-90 58.2 64.3)">MODE_SEL_DRV</text>
<text x="128.4" y="62">+12V_GATED</text>
<text x="128.4" y="64.6">MODE_SEL</text>
<text x="246.8" y="64.6">BRAKE_JOY_NF</text>
<text x="246.8" y="62">BRAKE_JOY_NG</text>
<text x="246.8" y="69.6">BRAKE_JOY</text>
<text x="246.8" y="67.1">BRAKE_ECU</text>
<text x="18" y="73.4">MODE_SEL</text>
<text x="246.8" y="72.2">BRAKE_JET</text>
<text x="105.5" y="83.6">SEAT</text>
<text x="10.2" y="86">B</text>
<text x="105.5" y="86.1">ECU_SEAT</text>
<text x="285.2" y="86">B</text>
<text x="152.5" y="93.8">JOY_CANL</text>
<text x="246.8" y="91.2">ESTOP_ECU_NG</text>
<text x="246.8" y="93.8">ESTOP_ECU_NF</text>
<text x="189.4" y="98.8">JET1_CANL</text>
<text x="246.8" y="98.8">ESTOP_REMOTE</text>
<text x="246.8" y="96.3">ESTOP_JOY_NF</text>
<text x="246.8" y="101.4">ESTOP_ECU</text>
<text x="152.5" y="106.5">JOY_CANH</text>
<text x="189.4" y="103.9">JET1_CANH</text>
<text x="246.8" y="103.9">ESTOP_JOY</text>
<text x="246.8" y="106.5">ESTOP_JOY_NG</text>
<text x="17.2" y="112.8">MODE_SEL_DRV</text>
<text x="54.7" y="112.8">+12V_KIT</text>
<text x="152.5" y="109">ECU_CANH</text>
<text x="152.5" y="111.5">JET2_CANH</text>
<text x="152.5" y="116.6">ECU_CANL</text>
<text x="152.5" y="114.1">JET2_CANL</text>
<text x="24.5" y="123">JOY_CANH</text>
<text x="52.2" y="120.4">MAN_CANH</text>
<text x="56" y="125.5">JET1_CANH</text>
<text x="57.3" y="130.6">MAN_CANL</text>
<text x="156.7" y="128.1">STEER_PWR_P</text>
<text x="10.2" y="136">C</text>
<text x="24.8" y="133.1">JOY_CANL</text>
<text x="52.2" y="135.7">JET1_CANL</text>
<text x="156.7" y="133.1">JETSON_PWR_P</text>
<text x="184.2" y="136.9">LED_PWR_P</text>
<text x="285.2" y="136">C</text>
<text x="156.7" y="143.3">JET_DIO_PWR_P</text>
<text x="156.7" y="138.2">LED_PWR_P</text>
<text x="227.8" y="140.8">JET_DIO_PWR_P</text>
<text x="156.7" y="148.4">STARLINK_PWR_P</text>
<text x="182.7" y="149.6">CONV_PWR_P</text>
<text x="227.8" y="154.7">JETSON_PWR_P</text>
<text x="212.2" y="158.5">+12V_KIT</text>
<text x="17.2" y="164.9">MODE_SEL_DRV</text>
<text x="54.7" y="164.9">+12V_KIT</text>
<text x="74.4" y="163.6">MODE_SEL_DRV</text>
<text x="110.6" y="163.6">+12V_KIT</text>
<text x="52.2" y="172.5">MAN_CANL</text>
<text x="24.5" y="175">ECU_CANL</text>
<text x="52.2" y="177.6">JET2_CANL</text>
<text x="10.2" y="186">D</text>
<text x="24.2" y="185.2">ECU_CANH</text>
<text x="52.2" y="182.7">MAN_CANH</text>
<text x="78.4" y="182.7">+12V_KIT</text>
<text x="110.6" y="183.9">STEER_PWR_P</text>
<text x="285.2" y="186">D</text>
<text x="52.2" y="187.7">JET2_CANH</text>
<text x="35" y="200">1</text>
<text x="85" y="200">2</text>
<text x="135" y="200">3</text>
<text x="185" y="200">4</text>
<text x="235" y="200">5</text>
<text x="285" y="200">6</text>
</g>
<g font-size="1.3" fill="#0000c2">
<text x="76.8" y="17.7">REV POLARITY PROT</text>
<text x="15.9" y="18.2">BATTERY INPUT</text>
<text x="151.4" y="18.5">POWER GATE</text>
<text x="217.2" y="18.7">CONVERTER SHIELD</text>
<text x="16.7" y="51.5">MODE SELECTOR</text>
<text x="112.1" y="51.5">MODE_SEL + PWR_GATE</text>
<text x="224.7" y="52.5">BRAKE CONNECTOR</text>
<text x="94" y="75.6">SEAT SENSOR</text>
<text x="224.7" y="86.8">ESTOP CONNECTOR</text>
<text x="133.2" y="90.9">CAN CABLES</text>
<text x="15.9" y="99">JOY CAN RELAY</text>
<text x="132" y="124.2">PWR INPUTS</text>
<text x="179.1" y="123.4">POWER DISTRUBUTION</text>
<text x="73.4" y="149.6">STEERING RELAY</text>
<text x="15.7" y="151.1">ECU CAN RELAY</text>
</g>
<g font-size="1.3" fill="#a90000">
<text x="20.2" y="23.6" transform="rotate(-90 20.2 23.6)">3</text>
<text x="247.6" y="24">1</text>
<text x="255.8" y="24">12</text>
<text x="27.2" y="29.1">1</text>
<text x="27.2" y="26.5">2</text>
<text x="98.3" y="25.3">2</text>
<text x="102.7" y="29.9" transform="rotate(-90 102.7 29.9)">1</text>
<text x="105.9" y="25.3">3</text>
<text x="177.7" y="26.1" transform="rotate(-90 177.7 26.1)">5</text>
<text x="182.7" y="28.7" transform="rotate(-90 182.7 28.7)">2</text>
<text x="247.6" y="26.5">2</text>
<text x="247.6" y="29.1">3</text>
<text x="255.8" y="29.1">10</text>
<text x="255.8" y="26.5">11</text>
<text x="20.2" y="33.8" transform="rotate(-90 20.2 33.8)">4</text>
<text x="247.6" y="31.6">4</text>
<text x="247.6" y="34.2">5</text>
<text x="256.4" y="34.2">8</text>
<text x="256.4" y="31.6">9</text>
<text x="171.3" y="41.4" transform="rotate(-90 171.3 41.4)">3</text>
<text x="184" y="41.4" transform="rotate(-90 184 41.4)">4</text>
<text x="247.6" y="36.7">6</text>
<text x="256.4" y="36.7">7</text>
<text x="124.4" y="53.2">5</text>
<text x="124.4" y="58.3">3</text>
<text x="124.4" y="55.7">4</text>
<text x="243.7" y="58.3">6</text>
<text x="243.7" y="55.7">7</text>
<text x="124.4" y="63.4">1</text>
<text x="124.4" y="60.8">2</text>
<text x="243.7" y="65.9">3</text>
<text x="243.7" y="63.4">4</text>
<text x="243.7" y="60.8">5</text>
<text x="57" y="69.3" transform="rotate(-90 57 69.3)">3</text>
<text x="243.7" y="71">1</text>
<text x="243.7" y="68.4">2</text>
<text x="50.1" y="72.3">1</text>
<text x="57" y="76.9" transform="rotate(-90 57 76.9)">2</text>
<text x="101.5" y="82.4">2</text>
<text x="101.5" y="79.9">3</text>
<text x="101.5" y="85">1</text>
<text x="147.9" y="92.6">10</text>
<text x="148.5" y="95.1">9</text>
<text x="243.7" y="95.1">5</text>
<text x="243.7" y="92.6">6</text>
<text x="243.7" y="90">7</text>
<text x="148.5" y="100.2">7</text>
<text x="148.5" y="97.7">8</text>
<text x="243.7" y="100.2">3</text>
<text x="243.7" y="97.7">4</text>
<text x="148.5" y="107.8">4</text>
<text x="148.5" y="105.3">5</text>
<text x="148.5" y="102.7">6</text>
<text x="243.7" y="105.3">1</text>
<text x="243.7" y="102.7">2</text>
<text x="35.6" y="111.6">A2</text>
<text x="48.3" y="111.6">A1</text>
<text x="148.5" y="112.9">2</text>
<text x="148.5" y="110.4">3</text>
<text x="48.2" y="119.2">12</text>
<text x="148.5" y="115.4">1</text>
<text x="35.5" y="121.8">11</text>
<text x="48.2" y="124.3">14</text>
<text x="145.3" y="124.3">10</text>
<text x="35.5" y="131.9">21</text>
<text x="48.2" y="129.4">22</text>
<text x="146" y="131.9">7</text>
<text x="146" y="129.4">8</text>
<text x="146" y="126.9">9</text>
<text x="48.2" y="134.5">24</text>
<text x="146" y="137">5</text>
<text x="146" y="134.5">6</text>
<text x="146" y="142.1">3</text>
<text x="146" y="139.6">4</text>
<text x="146" y="147.2">1</text>
<text x="146" y="144.6">2</text>
<text x="35.6" y="163.7">A2</text>
<text x="48.3" y="163.7">A1</text>
<text x="92.6" y="165.8" transform="rotate(-90 92.6 165.8)">4</text>
<text x="105.3" y="165.8" transform="rotate(-90 105.3 165.8)">3</text>
<text x="35.5" y="173.9">11</text>
<text x="48.2" y="171.3">12</text>
<text x="48.2" y="176.4">14</text>
<text x="93.8" y="178.5" transform="rotate(-90 93.8 178.5)">2</text>
<text x="35.5" y="184">21</text>
<text x="48.2" y="181.5">22</text>
<text x="98.9" y="181.1" transform="rotate(-90 98.9 181.1)">5</text>
<text x="48.2" y="186.6">24</text>
</g>
<g font-size="1.3" fill="#006464">
<text x="35" y="21.3">PWR_FLAG</text>
<text x="96.6" y="21.3">IRF4905STRL</text>
<text x="101.5" y="18.7">Q1</text>
<text x="237.6" y="21.3">Conn_02x06_Counter_Clockwise</text>
<text x="251.5" y="18.7">J9</text>
<text x="21.3" y="26.1" transform="rotate(-90 21.3 26.1)">3</text>
<text x="24.4" y="27.6">+</text>
<text x="44.5" y="25.3">F_MAIN1</text>
<text x="46.9" y="29.4">30</text>
<text x="100.8" y="26.4">D</text>
<text x="103.5" y="26.4">S</text>
<text x="103.8" y="27.5" transform="rotate(-90 103.8 27.5)">G</text>
<text x="178.8" y="29.9" transform="rotate(-90 178.8 29.9)">5</text>
<text x="21.3" y="31.3" transform="rotate(-90 21.3 31.3)">4</text>
<text x="21.5" y="34.2">J1</text>
<text x="24.4" y="30.2">-</text>
<text x="55.5" y="31.7">TVS1</text>
<text x="105.4" y="35.3">R1</text>
<text x="114.4" y="35.5">1000uF</text>
<text x="129.5" y="34.2">C2</text>
<text x="183.8" y="32.4" transform="rotate(-90 183.8 32.4)">2</text>
<text x="203.2" y="30.2">D2</text>
<text x="203.2" y="32.7">1N4148WS</text>
<text x="21.7" y="36.5">BATTERY</text>
<text x="46.2" y="41.6">GND</text>
<text x="89.4" y="40.3">PWR_FLAG</text>
<text x="105.4" y="37.8">10k</text>
<text x="115.5" y="37.5">C1</text>
<text x="129.5" y="36.8">100n</text>
<text x="172.4" y="37.6" transform="rotate(-90 172.4 37.6)">3</text>
<text x="183.2" y="37.8">PWR_LIGHT1</text>
<text x="185.1" y="37.6" transform="rotate(-90 185.1 37.6)">4</text>
<text x="190.9" y="39.8">RED</text>
<text x="271" y="41.9">GND</text>
<text x="100.8" y="46.7">GND</text>
<text x="109.7" y="46.7">GND</text>
<text x="122.4" y="46.7">GND</text>
<text x="175.2" y="43.6">POWER1</text>
<text x="175.2" y="45.7">SLA-12VDC-SL-A</text>
<text x="195.6" y="42.9">R_ARMED1</text>
<text x="195.6" y="45.4">5.6k</text>
<text x="176.4" y="52">D1</text>
<text x="100.7" y="56.6">MODE_SEL/PWR GATE</text>
<text x="172.7" y="54.3">1N4148WS</text>
<text x="191" y="56.8">GND</text>
<text x="118.7" y="60.1">J3</text>
<text x="169.4" y="61.9">GND</text>
<text x="226.1" y="61.9">BRAKE INPUTS</text>
<text x="237.6" y="64.5">J7</text>
<text x="33.7" y="68.5">R_MODE_GATE1</text>
<text x="35.9" y="70.8">100</text>
<text x="60.9" y="72.1">Q_MODE1</text>
<text x="60.9" y="74.6">DMN3404L</text>
<text x="32.5" y="79.7">R_MODE_PD1</text>
<text x="39.9" y="82.2">10k</text>
<text x="81.6" y="80.7">SEAT SENSOR</text>
<text x="43.7" y="89.9">GND</text>
<text x="55.1" y="89.9">GND</text>
<text x="95.8" y="84.3">J6</text>
<text x="154.6" y="96">JOY_TERM_R1</text>
<text x="168.9" y="95.7">STEER_TERM_R1</text>
<text x="29.7" y="96.2">Joy-Relay-LED1</text>
<text x="35.3" y="98.5">Green</text>
<text x="52.2" y="99.8">Joy-Relay-RES1</text>
<text x="159.3" y="97.5">120</text>
<text x="172" y="97.5">120</text>
<text x="226.2" y="96.2">ESTOP INPUTS</text>
<text x="236.4" y="98.8">J10</text>
<text x="40.8" y="103.8">1N4148WS</text>
<text x="45" y="106.6">D_KJOYCAN1</text>
<text x="53" y="102.3">2.2k</text>
<text x="132.7" y="103.8">CAN CABLES</text>
<text x="142" y="106.4">J5</text>
<text x="251.4" y="118.9">Brake and E-stop</text>
<text x="182.4" y="128">LED_RES1</text>
<text x="182.4" y="126.2">2.2k</text>
<text x="197.3" y="126.2">RED</text>
<text x="201.7" y="128">LED_LED1</text>
<text x="130.4" y="136.9">PWR INPUTS</text>
<text x="140" y="134.1">J4</text>
<text x="178.3" y="135.6">GND</text>
<text x="201.2" y="134.6">F_LED1</text>
<text x="213.4" y="136.9">DIO_LED1</text>
<text x="215.1" y="137.4">F_DIO1</text>
<text x="232.6" y="136.9">DIO_RES1</text>
<text x="40.9" y="140.2">G6A-274P-ST-US-DC12</text>
<text x="41.1" y="142.2">K_JOYCAN1</text>
<text x="180.1" y="141.2">CONV_RES1</text>
<text x="180.1" y="139.4">2.2k</text>
<text x="195.8" y="139.1">RED</text>
<text x="201.7" y="140.7">CONV_LED1</text>
<text x="203.7" y="138.6">3</text>
<text x="217.7" y="138.9">5</text>
<text x="222.9" y="138.6">RED</text>
<text x="237.5" y="138.6">2.2k</text>
<text x="243" y="139.4">GND</text>
<text x="29.4" y="148.3">ECU-Relay-LED4</text>
<text x="178.3" y="148.3">GND</text>
<text x="201" y="147.5">F_CONV1</text>
<text x="35.3" y="150.6">Green</text>
<text x="40.6" y="155.9">1N4148WS</text>
<text x="51.9" y="151.8">ECU-Relay-RES1</text>
<text x="53" y="154.4">2.2k</text>
<text x="88.1" y="155.1">Green</text>
<text x="88.2" y="153.4">STR-Relay-LED1</text>
<text x="107.9" y="154.4">STR-Relay-RES1</text>
<text x="144" y="151.1">GND</text>
<text x="203.1" y="151.3">10</text>
<text x="213.6" y="150.8">JET_LED1</text>
<text x="215.1" y="151.1">F_JET1</text>
<text x="217.1" y="152.9">10</text>
<text x="222.9" y="152.6">RED</text>
<text x="232.7" y="150.8">JET_RES1</text>
<text x="237.5" y="152.6">2.2k</text>
<text x="243" y="153.4">GND</text>
<text x="45.1" y="158.4">D_KECUCAN1</text>
<text x="96.5" y="159">1N4148WS</text>
<text x="108.8" y="156.9">2.2k</text>
<text x="97.5" y="162.3">D_KSTEER1</text>
<text x="93.7" y="169.6" transform="rotate(-90 93.7 169.6)">4</text>
<text x="106.4" y="169.6" transform="rotate(-90 106.4 169.6)">3</text>
<text x="94.9" y="174.8" transform="rotate(-90 94.9 174.8)">2</text>
<text x="100" y="177.3" transform="rotate(-90 100 177.3)">5</text>
<text x="107.7" y="177.2">K_STEER1</text>
<text x="107.8" y="174.4">SLA-12VDC-SL-A</text>
<text x="79.4" y="185.1">C_STEER1</text>
<text x="101" y="185.9">15</text>
<text x="41.9" y="191.5">G6A-274P-ST-US-DC12</text>
<text x="79.7" y="187.1">470uF</text>
<text x="94.1" y="191.7">C_STEER2</text>
<text x="98.2" y="188.2">F_STEER1</text>
<text x="116.2" y="186.4">STR_RES1</text>
<text x="118.9" y="189.2">2.2k</text>
<text x="42.1" y="193.5">K_ECUCAN1</text>
<text x="78.2" y="194.8">GND</text>
<text x="94.3" y="194">100n</text>
<text x="97.6" y="194">STR_LED1</text>
<text x="107.3" y="195.8">RED</text>
<text x="124.2" y="195.3">GND</text>
</g>
<text font-size="1.3" fill="#0f0f0f" x="30.5" y="26.5">BATTFUSE</text>
<text font-size="1.3" fill="#725600" x="251.4" y="134.4">File: brake-estop.kicad_sch</text>
</svg>
